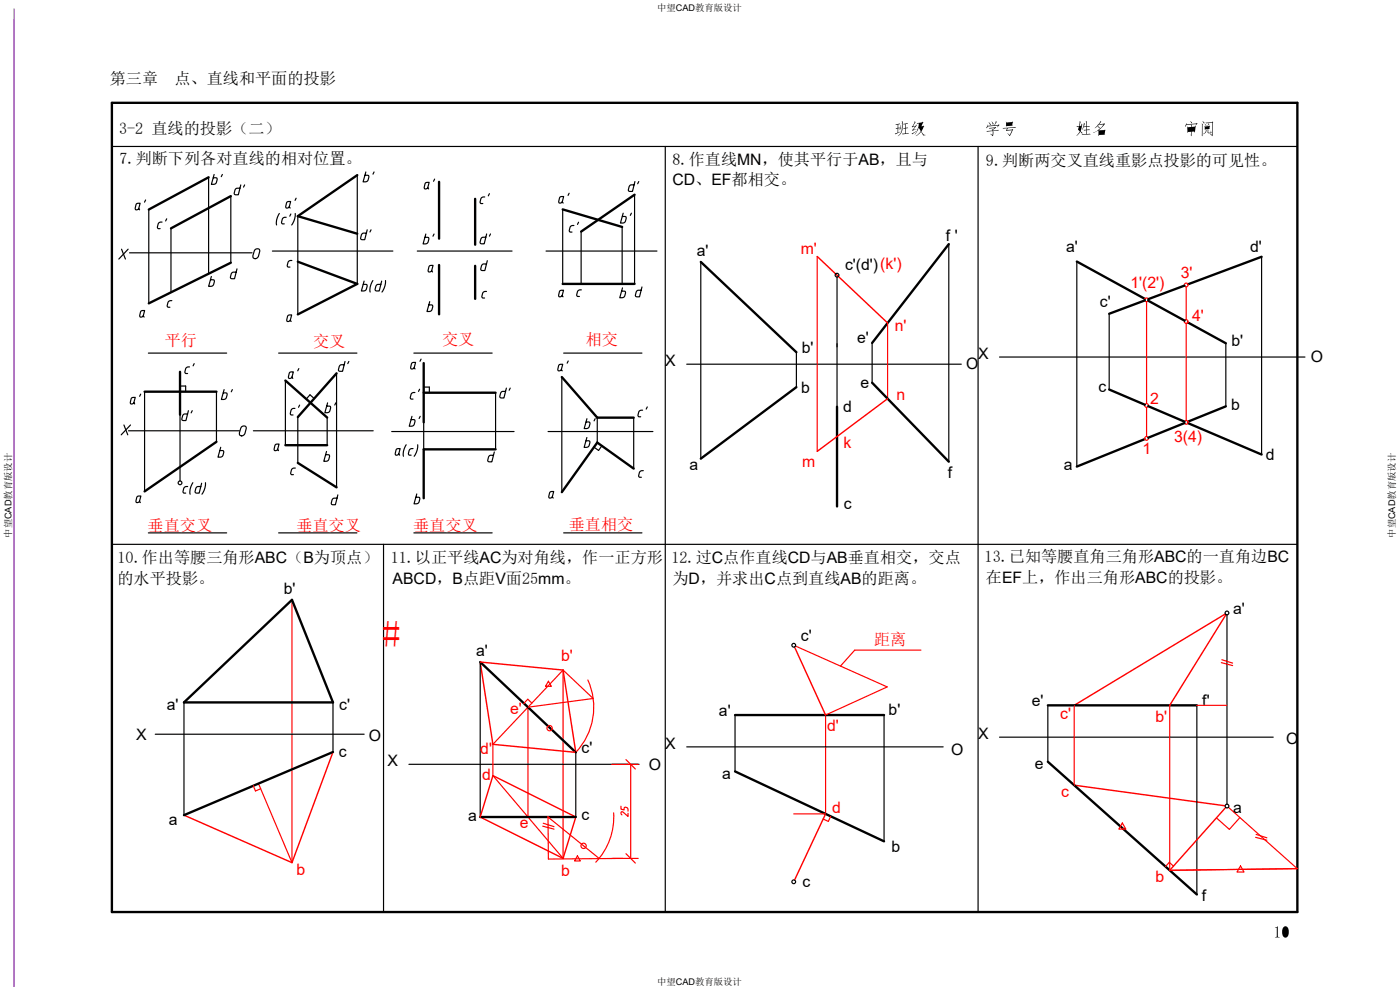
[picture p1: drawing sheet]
<svg xmlns="http://www.w3.org/2000/svg" width="297mm" height="210mm" viewBox="0 0 297 210" stroke-linecap="round" stroke-linejoin="round" font-family="sans-serif">
<g fill="none" stroke="#000" stroke-width=".25">
<path d="M44.3 37.6v20.5M45.4 37l-.6 2.1 .8-.1 .3-.2 .1-1-.7-.1M47.2 37l-.3 .5M51.1 39.2l-.5 2.1h-.8l-.1-.3 .3-.9 .3-.2h.6M51.9 39.2l-.2 .5M75.8 37.2v23M77.6 36.5l-.6 2.1 .8-.1 .3-.3 .1-1h-.8M79.4 36.5l-.3 .4M90.8 39.8l-.3 .2h-.4l.1-1 .1-.3h.7l-.2 1.1 .1 .3M92.2 38l-.2 .5M134.7 38.5l-.5 2.1h-.8l-.1-.3 .3-.9 .3-.2h.6M135.5 38.5l-.2 .5"/>
<path d="M27.5 53.6h26M29.4 44.2l-.4 .3h-.3l.2-1.1 .1-.2 .7-.1-.3 1.1 .2 .3M30.9 42.4l-.2 .5M31.6 44.4v20M34.4 47.1l-.5 .1-.3 .3-.2 .8 .2 .2h.4M35.4 46.4l-.3 .5M36.3 48.4v13.6M44.8 58.6l-.5 2.1h.7l.3-.3 .1-1-.7-.1M49 41.6v14.1M50.3 57l-.5 2.1h-.8l-.1-.3 .3-.9 .3-.2h.6M59.3 45.3l-.6 1.4v1M60.7 46.1l-.5 .1-.3 .2-.2 .9 .2 .2h.4"/>
<path d="M61.4 43.8l-.4 .3h-.3l.1-1.1 .2-.2 .7-.1-.3 1.1 .1 .3M61.7 45.4l-.2 .5M61.9 55.3h-.5l-.3 .3-.2 .8 .2 .3h.4M62.6 45.3a3.8 3.8 0 0 1-.7 2.4M62.8 42l-.2 .5M63.2 45.9v20.8M77.2 59.6l-.5 2.1h.7l.3-.3 .1-1-.7-.1M77.9 48.7l-.5 2.1h-.8l-.1-.3 .3-.9 .3-.2h.6M78.7 48.7l-.2 .5M79.1 59.5l-.6 1.4v1.1M81 59.6l-.6 2.1h-.7l-.1-.3 .3-.9 .3-.2h.6M81.8 59.5a3.8 3.8 0 0 1-.8 2.5"/>
<path d="M88.5 53.3h20.1M90.3 49.6l-.5 2.1h.7l.3-.3 .1-1-.7-.1M91.6 57.4l-.4 .3-.3-.1 .1-1 .2-.2 .7-.1-.3 1.1 .2 .3M92.1 49.6l-.3 .5M102.8 41.8h-.5l-.3 .3-.2 .8 .2 .3h.4M103.2 49.6l-.5 2.1h-.7l-.2-.3 .3-.9 .3-.2h.7M103.4 55.3l-.5 2.1-.8-.1-.1-.3 .3-.8 .3-.2h.6M103.8 41.1l-.2 .4M104.1 49.6l-.3 .5M119.3 42.8l-.4 .3-.3-.1 .1-1 .2-.3h.7l-.3 1.1 .2 .3M119.4 44.4v15.8M120.7 41l-.2 .5"/>
<path d="M121.8 47.8l-.6 .1-.3 .3-.1 .8 .1 .2h.4M122.7 47.1l-.2 .5M123.3 49.1v11.1M132 48.1v12.1M132.2 45.2l-.6 2.1h.8l.3-.3 .1-1-.8-.1M133.9 45.2l-.2 .5M134.6 41.3v18.9M30.4 67l-.4 .3-.3-.1 .1-1 .2-.3h.7l-.3 1.1 .2 .3M31.5 74.9h16.6M36.5 63.8h-.6l-.3 .3-.1 .8 .1 .3h.4M61.6 67.9l-.4 .3-.3-.1 .1-1 .2-.2 .7-.1-.3 1.1 .2 .3M61.9 80l-.4 .3-.3-.1 .2-1 .1-.3h.7l-.3 1.1 .2 .3"/>
<path d="M63.4 78.2l-.2 .5M71.4 79.2v24.2M87.8 74.9h16.6M87.9 78l-.4 .3-.3-.1 .1-1 .2-.3h.7l-.3 1.1 .1 .3M89.3 76.2l-.2 .4M91.2 64l-.6 2.1 .7-.1 .3-.3 .1-1h-.7M103.2 61.8l-.5 .1-.3 .3-.2 .8 .2 .2h.4M119.1 78.4l-.2 .2h-.5l.1-1 .2-.3h.7l-.3 1.1 .2 .3M119.2 80v24.4M119.3 62.7l-.3 .2h-.4l.1-1 .2-.3h.7l-.3 1.1 .1 .3M119.6 74.9h16.6M120.5 76.6l-.2 .4"/>
<path d="M123.3 61.5h-.5l-.3 .3-.2 .9 .2 .2h.4M132.1 61.1l-.6 2.1 .7-.1 .3-.3 .1-1h-.7M136.2 60.9l-.5 2.1-.8-.1-.1-.3 .3-.9 .3-.1h.6M30.7 83.1v21.1M38.2 88v14M58.9 95.3l-.2 .2h-.5l.1-1 .2-.2 .7-.1-.3 1.1 .2 .3M60.5 80.7v13.7M62.6 86.6l-.6 .1-.2 .3-.2 .8 .2 .2h.4M62.7 99.3h-.6l-.3 .3-.1 .9 .1 .2h.4M63.2 88.5v9.7M63.6 85.9l-.3 .5M66.7 84.5l-.9-.8-.8 .9"/>
<path d="M69.3 95.8l-.6 2h.7l.3-.3 .2-1h-.8M69.4 88.6v5.8M69.5 85.5l-.6 2h.8l.3-.3 .1-1-.8-.1M71.2 85.5l-.2 .4M83.1 91.5h26M84.6 96.3l-.4 .3-.3-.1 .1-1.1 .2-.2h.7l-.3 1.1 .2 .3M86.2 94.3l-.6 1.4v1.1M87.4 88.3l-.6 2.1 .8-.1 .3-.2 .1-1-.8-.1M87.6 95.2h-.5l-.3 .3-.2 .8 .2 .3h.4M88 83.3h-.5l-.3 .3-.2 .8 .2 .3h.4M88.6 94.3a3.8 3.8 0 0 1-.7 2.5M89 82.6l-.2 .4"/>
<path d="M89.1 88.3l-.2 .5M89.9 82.1h1.2v1.2M89.9 89.6v5.7M104.9 95.9l-.6 2.1-.7-.1-.1-.3 .3-.9 .3-.1h.6M105.1 83.3v12M107.4 82.3l-.5 2.1h-.8l-.1-.3 .3-.9 .3-.2h.7M108.2 82.3l-.2 .5M116.3 91.5h22.2M124.5 92.8l-.6 2.1 .8-.1 .3-.3 .1-.9-.8-.1M124.5 88.8l-.6 2.1h.8l.3-.3 .1-1-.8-.1M126.3 88.8l-.3 .5M126.7 88.6v5.3"/>
<path d="M127.7 94.6l-.7 .9-1-.6M134.4 88.6v10.8M136.3 87l-.5 .1-.3 .3-.2 .8 .2 .2h.4M136.5 99.8l-.6 .1-.2 .3-.2 .8 .2 .2h.4M137.3 86.3l-.2 .5M119.6 113h16.6"/>
</g>
<!-- layer: 0 -->
<g fill="none" stroke="#000" stroke-width=".5">
<path d="M23.7 21.8h251.5v171.7h-251.5zM44.3 37.6l-12.7 6.8M75.8 37.2l-12.6 8.7 12.6 3.7M93.1 38.6v12M49 55.7l-17.4 8.7M49 41.6l-12.7 6.8M63.2 55.5l12.6 4.7-12.6 6.5M93.1 56.2v10.5M100.8 42.2v9.7M100.8 56.4v7M119.4 44.4l12.6 3.7M134.6 41.3l-11.3 7.8"/>
<path d="M148.7 55.6l20.2 19.1M201.3 51.8l-16.3 20.9M228.4 55.5l14.5 7.9M267.6 54.5l-15.6 5.8M38.2 78.9v9.1M71.4 79.2l-8.2 9.3M89.9 77v12.6M119.2 80l7.5 8.6h7.7M119.4 60.2h15.2M242.9 63.7l-7.6 2.9M243.6 63.8l7.7 4.2M251.3 60.6l-7.7 2.9"/>
<path d="M252 68.4l8.1 4.4M30.7 83.1h15.2M45.9 93.7l-15.2 10.5M60.5 94.4h8.9M60.5 80.7l8.9 7.9M63.2 98.2l8.2 5.2M89.9 83.3h15.2M105.1 95.3h-15.2v10.4M134.4 99.4l-7.7-5.5-7.5 10.5M168.9 82.1l-20.2 15.2M177.6 86.3v21.1M185 81.2l16.3 16.7"/>
<path d="M235.3 82.6l7.6 3.3M242.9 93.1l-14.5 5.9M243.6 86.2l7.7 3.2M251.3 89.7l-7.7 3.1M252 89.8l15.6 6.6M260.1 86.2l-8.1 3.2M39 149l22.9-21.8 8.7 21.8zM70.6 159.5l-31.6 13.4M101.9 140.4l20.2 19.2M155.9 151.7h31.6M222.3 149.6h31.6M101.9 173.3h17.5"/>
<path d="M119.5 173.3h2.6M155.9 163.6l31.6 14.9M222.3 161.6l31.6 28.1"/>
</g>
<g fill="none" stroke="#000" stroke-width=".25">
<path d="M23.7 31.1h251.5M141.1 31.1v162.4M207.5 31.1v162.4M25.8 52.9l.8 2M27.2 52.9l-2 2M54.1 52.9l.4-.1a.45 .45 0 0 1 .6 .5l-.3 1.1a.59 .59 0 0 1-.6 .5 .59 .59 0 0 1-.5-.7zM57.8 53.3h25.5M115.8 53.3h23.6M148.7 55.6v41.7M177.6 58.8v27.5M201.3 51.8v46.1M228.4 55.5v43.5"/>
<path d="M267.6 54.5v41.9M40.2 77.8l-.5 .1-.3 .3-.2 .8 .2 .2h.4M41.2 77.1l-.2 .5M59.1 74.9h16.6M73.2 76.7l-.5 2.1-.8-.1-.1-.3 .3-.9 .3-.1h.6M74 76.7l-.2 .4M145.7 77.3h58.2M168.9 74.7v7.4M185 72.7v8.5M212 75.7h64.8M235.3 66.6v16M260.1 72.8v13.4"/>
<path d="M26.3 90.1l.8 2.1M27.3 91.4h23.5M27.7 90.1l-2 2.1M28.4 85.4l-.4 .3-.3-.1 .1-1 .2-.2 .7-.1-.3 1.1 .2 .3M29.9 83.6l-.3 .5M38.2 81.9h1.2v1.2M40 87.1l-.6 2.1h-.7l-.1-.3 .3-.9 .3-.2h.6M40.8 87.1l-.2 .5M45.9 83.1v10.6M46.8 94.9l-.6 2.1 .8-.1 .3-.3 .1-1h-.7M47.5 82.6l-.5 2.1h.7l.3-.3 .1-1-.7-.1M49.3 82.6l-.2 .5"/>
<path d="M51.3 90.5l.4-.1a.45 .45 0 0 1 .5 .5l-.3 1.1a.59 .59 0 0 1-.6 .5 .59 .59 0 0 1-.5-.7zM53.8 91.4h25.4M23.7 115.5h251.5M29.6 106.3l-.4 .3h-.3l.1-1.1 .2-.2 .7-.1-.3 1.1 .2 .3M31.5 113h16.6M39.8 103.2l-.5 .1-.3 .3-.2 .8 .2 .2h.4M40.9 102.4l-.6 1.4v1M42.8 102.5l-.5 2.1-.8-.1-.1-.2 .3-.9 .3-.2h.6M43.6 102.4a3.8 3.8 0 0 1-.8 2.4M59.1 113h16.6M71.7 105l-.6 2.1-.7-.1-.1-.3 .3-.9 .3-.1h.6M81.4 115.5v78"/>
<path d="M87.8 113h16.6M88.4 104.8l-.6 2.1 .8-.1 .3-.3 .1-1h-.8M117.2 105.4l-.4 .3-.3-.1 .1-1.1 .2-.2h.7l-.3 1.1 .1 .3M260.3 130.4v40.2M32.9 155.7h44.4M39 149v23.9M70.6 149v10.5M101.9 140.4v32.9M122.1 159.6v13.7M145.7 158.4h54.4M155.9 151.7v11.9M187.5 151.7v26.8"/>
<path d="M212 156.4h58.1M222.3 149.6v12M253.9 149.6v40.1M86.7 162.1h48.9"/>
<circle cx="177.6" cy="58.4" r=".4"/>
<circle cx="38.2" cy="102.4" r=".4"/>
<circle cx="168.4" cy="136.9" r=".4"/>
<circle cx="260.3" cy="130" r=".4"/>
<circle cx="260.3" cy="171" r=".4"/>
<circle cx="168.4" cy="187" r=".4"/>
</g>
<path d="M3 1.9v207.3" fill="none" stroke="#a15cb8" stroke-width=".25"/>
<!-- layer: 0 -->
<g fill="#000">
<path d="M189.9 26.4l1-.2 .1 .1-.4 .1v.7l.2-.1 .1 .2h-.3l-.1 .9 .5-.1-1 .5-.2-.2 .6-.2v-.8h-.3l-.1-.1 .4-.1v-.7l-.3 .1z" fill-rule="evenodd"/>
<path d="M191.1 26.5l.1 .4-.3 .6-.1-.2z" fill-rule="evenodd"/>
<path d="M191.3 25.7l.3 .2-.1 .7a2.44 2.44 0 0 1-1 2.3 3.2 3.2 0 0 0 .8-3.2z" fill-rule="evenodd"/>
<path d="M191.6 26.3l.9-.2 .1 .1-.5 .1v.8l.4-.1 .2 .2-.6 .1v1l.6-.1 .1 .1-1.3 .2-.2-.2h.7v-1l-.4-.1 .4-.1v-.7z" fill-rule="evenodd"/>
<path d="M193.4 28.3l1-.4-.8 .6z" fill-rule="evenodd"/>
<path d="M194 25.7l.2 .3-.5 .8 .5-.1 .1-.3 .2 .3-.8 .8 .8-.1-.9 .3-.1-.2 .6-.7-.6 .2-.1-.2 .4-.4z" fill-rule="evenodd"/>
<path d="M194.5 26.1l1.1-.1 .1-.2 .2 .2-.4 .8 .4-.2 .2 .2-.6 1.1 .5 .7 .3 .1h-.5l-.4-.8-.7 .8-.4 .1a1.29 1.29 0 0 0 1-1.1l-.4-.6a2.22 2.22 0 0 1-.9 1.4l.4-.5 .5-1.1v-.7l-.3 .1z" fill-rule="evenodd"/>
<path d="M195 26.2l.6-.1-.4 .7 .2 .2 .4-.1-.4 .8-.4-.7-.1 .1 .2-.8z" fill-rule="evenodd"/>
<path d="M209.5 26.4v.3l1.4-.1 .4-.9 .2 .2-.5 .7 .8-.1 .1-.1 .1 .1-.4 .5 .1-.4-2.2 .2-.2 .4-.1-.2z" fill-rule="evenodd"/>
<path d="M209.7 25.9l.5 .5-.1 .2z" fill-rule="evenodd"/>
<path d="M210.4 25.8l.4 .4-.2 .3z" fill-rule="evenodd"/>
<path d="M209.8 27.1l1.4-.2 .1 .2-.6 .6 1.1-.2 .1 .2-1.2 .1-.1 1.1-.5-.5 .4 .2 .1-.8-1.2 .1-.2-.1 1.3-.1-.1-.3 .2 .1 .4-.3-1.1 .1z" fill-rule="evenodd"/>
<path d="M213.4 25.8l.1 .2 1.2-.1 .1-.1 .1 .1-.2 .6 .2 .2-1.3 .1-.2-.2z" fill-rule="evenodd"/>
<path d="M213.6 26.1l1.1-.1-.1 .5-1 .1z" fill-rule="evenodd"/>
<path d="M212.7 27.1l2.7-.2 .2 .2-1.8 .1-.2 .4 1.2-.2 .2 .1-.8 1.4-.5-.6 .5 .3 .5-1-1.2 .2-.1-.2 .2-.4a.79 .79 0 0 1-.9-.1z" fill-rule="evenodd"/>
<path d="M229.1 25.7l.2 .2-.3 .8h.4v-.5l.2 .2-.4 1.4 .4 .4v.2l-.4-.4-.6 .7-.2 .1a1.12 1.12 0 0 0 .6-1l-.3-.3 .2-.6-.4 .1-.1-.2 .5-.1z" fill-rule="evenodd"/>
<path d="M229 26.8h.4l-.3 .9-.3-.2z" fill-rule="evenodd"/>
<path d="M229.9 26.1l.3 .2-.3 .5h.5v-1.2l.2 .3-.1 .9 .6-.1 .1 .2h-.7v.6l.6-.1 .1 .2h-.7v.8h.7l.2 .1-.9 .1a.89 .89 0 0 1-1-.1l.9-.1v-.8l-.4 .1-.1-.2h.5v-.6h-.5l-.4 .6z" fill-rule="evenodd"/>
<path d="M233.4 25.7l.2 .2-.4 .5 1.1-.3 .1 .2-1.3 1.3 1.3-.1 .1 .1-.2 .9 .2 .1h-1.3l-.1 .3-.1-.3v-.9l-1.1 .5a4.8 4.8 0 0 0 2.2-1.8l-.8 .1-.1-.1-.3 .3 .4 .3-.1 .3-.4-.5-.5 .4z" fill-rule="evenodd"/>
<path d="M233.2 27.8l1.1-.1-.1 .8h-1z" fill-rule="evenodd"/>
<path d="M252 27.1h.7v.3h-.6l.2 .2 .4-.1v.3l-.7 .1z" fill-rule="evenodd"/>
<path d="M252.5 25.7l.4 .3-.1 .2z" fill-rule="evenodd"/>
<path d="M251.6 26.1l.1 .3 2.1-.2 .1-.1 .2 .1-.5 .4 .2-.3-1.1 .1 .2 .2-.1 .3 .8-.2 .1 .2-.3 1.2-.1-.2h-.5l-.1 1-.1-.3 .1-.6h-.7v.2l-.1-.2-.1-1.2 .2 .2 .7-.1-.1-.5-.9 .1-.2 .4-.1-.2z" fill-rule="evenodd"/>
<path d="M252.8 27.1l.7-.1-.1 .9-.2-.2-.4 .1v-.3l.5-.1h-.5z" fill-rule="evenodd"/>
<path d="M254.9 26.2l.3 .2-.1 2.5-.2-.3z" fill-rule="evenodd"/>
<path d="M255.1 25.7l.4 .3-.1 .2z" fill-rule="evenodd"/>
<path d="M255.7 27l.8-.1-.1 .4h-.7z" fill-rule="evenodd"/>
<path d="M255.5 26.7l.1 .1 1-.2 .1 .2v.6l-1 .1z" fill-rule="evenodd"/>
<path d="M255.6 26.3l.3 .3-.1 .1z" fill-rule="evenodd"/>
<path d="M255.8 27.5l.2 .2a.93 .93 0 0 1-.8 .8v-.1a.74 .74 0 0 0 .6-.8z" fill-rule="evenodd"/>
<path d="M256.4 26.1l.2 .3-.4 .3z" fill-rule="evenodd"/>
<path d="M256.2 27.5l.2 .1v.5h.5v-.4l.2 .5-.8 .1z" fill-rule="evenodd"/>
<path d="M255.7 26l1.4-.1 .1-.1 .2 .1-.2 3-.5-.5 .4 .2 .1-2.6-1.3 .2z" fill-rule="evenodd"/>
<path d="M270.5 196.7l.6-.2v2.1l.4 .3h-1l.4-.3v-1.7z" fill-rule="evenodd"/>
<path d="M272.3 196.7a.6 .6 0 0 1 1 .3l.1 .4a1.06 1.06 0 0 1-.8 1.5 1.61 1.61 0 0 1-.3-2.2z" fill-rule="evenodd"/>
<path d="M272.4 196.7l.2-.1a.95 .95 0 0 1 .5 1.3v.4a.39 .39 0 0 1-.4 .5 .39 .39 0 0 1-.4-.5v-.9z" fill-rule="evenodd"/>
</g>
<g fill="none" stroke="#f00" stroke-width=".25">
<path d="M173.4 54.4v41.3M188.3 68.5v16.1M243.2 64v21.6M251.6 60.8v7M251.6 68.6v20.6M243.2 86.4v6.2M61.9 127.2v55.8l-7.1-16.8M168.8 137l19.4 8.7-13.1 6v20.9h-6.7M195.4 137.9h-14.1l-3 3.4M259.2 139.9l2.3 .8M112.8 149.1l-.8-.8-.9 .9M116.3 144.5l.7 1.1h-1.3z"/>
<path d="M119.5 142.1v40l-14.9-17.6v-6.6zM119.5 142.1l6.3 6.1-13.8 1.8v23.3M124.7 144.2a13.9 13.9 0 0 1-2.6 15.4M227.9 149.6v17M248.1 149.6v35l27.1-.3-14.6-13.1M253.9 149.6h6.4M259.1 140.6l2.4 .6M53.7 166.7l.5 1.1 1.1-.5M116.3 173.3l10.8 8.8M129.8 162.1h5.6M130.2 172.4a13.9 13.9 0 0 1-3.8 10.5M131.7 171v.6l.7 .2v-.4l.3-.2 .5 .3v.6"/>
<path d="M132.8 161.1l2 2M133.2 172.5v.7l-1.3-1-.2 .3 .2 .3M133.8 162.1v20M176.2 173.2l-.5 1-1.1-.5M238.1 174.6l.7 1.3h-1.4zM263 173.4l-2.2 2.5-2.7-2.4M266.4 177.6l2.4 .6M266.5 177l2.3 .7M122.5 181.5l.6 1.1h-1.2zM129.8 182.1h5.6M132.8 181.1l2 2M248.9 183.7l-.8-.8-.8 .9"/>
<path d="M263.2 183.7l.7 1.3h-1.5z"/>
<circle cx="243.2" cy="63.6" r=".4"/>
<circle cx="251.6" cy="68.2" r=".4"/>
<circle cx="251.6" cy="60.4" r=".4"/>
<circle cx="243.2" cy="93" r=".4"/>
<circle cx="243.2" cy="86" r=".4"/>
<circle cx="251.6" cy="89.6" r=".4"/>
<circle cx="123.8" cy="179.4" r=".56"/>
</g>
<path d="M173.4 54.4l14.9 14.1M188.3 84.6l-14.9 11.1M168.6 137.2l6.5 14.5M260 130.2l-32.1 19.4M260.1 130.4l-12 19.2M70.6 159.5l-8.7 23.5-22.9-10.1M101.9 140.4l17.6 1.7 2.6 17.5-17.5-1.7zM104.6 164.5l17.5 8.8-2.6 8.8-17.6-8.8zM175.1 172.6l-6.5 14.1M227.9 166.6l32 4.3M260 171.3l-11.9 13.3" fill="none" stroke="#f00" stroke-width=".3"/>
<g fill="none" stroke="#f00" stroke-width=".25">
<path d="M115.1 175.3l2.4 .6M115.2 174.6l2.3 .8M116.3 173.2v9l15.8-.1"/>
<circle cx="116.6" cy="154.5" r=".56"/>
</g>
<text font-size="8" fill="#f00" x="81.1" y="137.3">#</text>
<g font-size="3.4">
<text x="23.3" y="17.7">第三章</text>
<text x="37" y="17.7">点、直线和平面的投影</text>
<text x="25.3" y="28.5">3-2 直线的投影（二）</text>
<text x="25.4" y="34.8">7.判断下列各对直线的相对位置。</text>
<text x="142.7" y="34.9">8.作直线MN，使其平行于AB，且与</text>
<text x="209.2" y="35.3">9.判断两交叉直线重影点投影的可见性。</text>
<text x="24.9" y="119.5">10.作出等腰三角形ABC（B为顶点）</text>
<text x="82.9" y="119.5">11.以正平线AC为对角线，作一正方形</text>
<text x="142.5" y="119.5">12.过C点作直线CD与AB垂直相交，交点</text>
<text x="208.9" y="119.1">13.已知等腰直角三角形ABC的一直角边BC</text>
<text x="24.9" y="123.9">的水平投影。</text>
<text x="142.7" y="123.9">为D，并求出C点到直线AB的距离。</text>
<text x="209.2" y="123.6">在EF上，作出三角形ABC的投影。</text>
</g>
<g font-size="3.4" fill="#f00">
<text x="34.9" y="73.5">平行</text>
<text x="66.4" y="73.5">交叉</text>
<text x="93.8" y="73.1">交叉</text>
<text x="124.3" y="73.1">相交</text>
<text x="31.3" y="112.7">垂直交叉</text>
<text x="62.9" y="112.7">垂直交叉</text>
<text x="87.6" y="112.7">垂直交叉</text>
<text x="120.7" y="112.3">垂直相交</text>
<text x="185.4" y="136.9">距离</text>
</g>
<g font-size="3.3">
<text x="142.7" y="39.3">CD、EF都相交。</text>
<text x="200.7" y="51.2">f '</text>
<text x="226.2" y="53.5">a'</text>
<text x="265.2" y="53.4">d'</text>
<text x="147.8" y="54.3">a'</text>
<text x="179.3" y="57.2">c'(d')(k')</text>
<text x="233.3" y="65.2">c'</text>
<text x="141.1" y="77.6">X</text>
<text x="170.1" y="74.9">b'</text>
<text x="181.8" y="72.7">e'</text>
<text x="207.5" y="76.1">X</text>
<text x="261.3" y="73.5">b'</text>
<text x="278.1" y="76.8">O</text>
<text x="170" y="83.4">b</text>
<text x="182.5" y="82.4">e</text>
<text x="205" y="78.3">O</text>
<text x="233" y="83.1">c</text>
<text x="178.9" y="87.5">d</text>
<text x="261.2" y="87.1">b</text>
<text x="146.3" y="99.8">a</text>
<text x="201.1" y="101.5">f</text>
<text x="225.7" y="99.6">a</text>
<text x="268.6" y="97.5">d</text>
<text x="179" y="107.9">c</text>
<text x="60.2" y="126">b'</text>
<text x="83.3" y="123.9">ABCD，B点距V面25mm。</text>
<text x="261.6" y="130.3">a'</text>
<text x="169.9" y="136.1">c'</text>
<text x="101" y="139.1">a'</text>
<text x="218.9" y="149.7">e'</text>
<text x="255.1" y="149.7">f'</text>
<text x="35.4" y="150.6">a'</text>
<text x="71.9" y="150.6">c'</text>
<text x="152.5" y="151.8">a'</text>
<text x="188.5" y="151.7">b'</text>
<text x="28.9" y="157">X</text>
<text x="71.9" y="160.6">c</text>
<text x="78.3" y="157.2">O</text>
<text x="123.4" y="159.7">c'</text>
<text x="141.1" y="158.8">X</text>
<text x="201.8" y="160.1">O</text>
<text x="207.5" y="156.7">X</text>
<text x="272.8" y="157.8">O</text>
<text x="82.2" y="162.5">X</text>
<text x="137.6" y="163.4">O</text>
<text x="153.2" y="165.2">a</text>
<text x="219.5" y="163.2">e</text>
<text x="123.4" y="173.9">c</text>
<text x="261.6" y="172.5">a</text>
<text x="35.8" y="175.1">a</text>
<text x="99.3" y="174.1">a</text>
<text x="189.2" y="180.7">b</text>
<text x="170.2" y="188.2">c</text>
<text x="255" y="191.1">f</text>
</g>
<g font-size="3.3" fill="#f00">
<text x="169.9" y="53.9">m'</text>
<text x="250.5" y="58.9">3'</text>
<text x="239.8" y="61">1'(2')</text>
<text x="189.8" y="70.2">n'</text>
<text x="252.9" y="68.1">4'</text>
<text x="190.2" y="84.8">n</text>
<text x="244" y="85.6">2</text>
<text x="178.9" y="95">k</text>
<text x="249.1" y="93.7">3(4)</text>
<text x="170.2" y="99">m</text>
<text x="242.4" y="96.3">1</text>
<text x="119" y="140.2">b'</text>
<text x="108.2" y="151.5">e'</text>
<text x="175.5" y="155">d'</text>
<text x="224.9" y="152.5">c'</text>
<text x="245.1" y="153.2">b'</text>
<text x="101.9" y="159.9">d'</text>
<text x="102.3" y="165.4">d</text>
<text x="176.6" y="172.4">d</text>
<text x="225.1" y="169.1">c</text>
<text x="110.3" y="175.6">e</text>
<text x="62.9" y="185.6">b</text>
<text x="119" y="185.9">b</text>
<text x="245.1" y="187.2">b</text>
</g>
<g font-size="2">
<text x="139.4" y="2.4">中望CAD教育版设计</text>
<text x="2.4" y="114.1" transform="rotate(-90 2.4 114.1)">中望CAD教育版设计</text>
<text x="296" y="114.1" transform="rotate(-90 296 114.1)">中望CAD教育版设计</text>
<text x="139.4" y="209">中望CAD教育版设计</text>
</g>
</svg>
